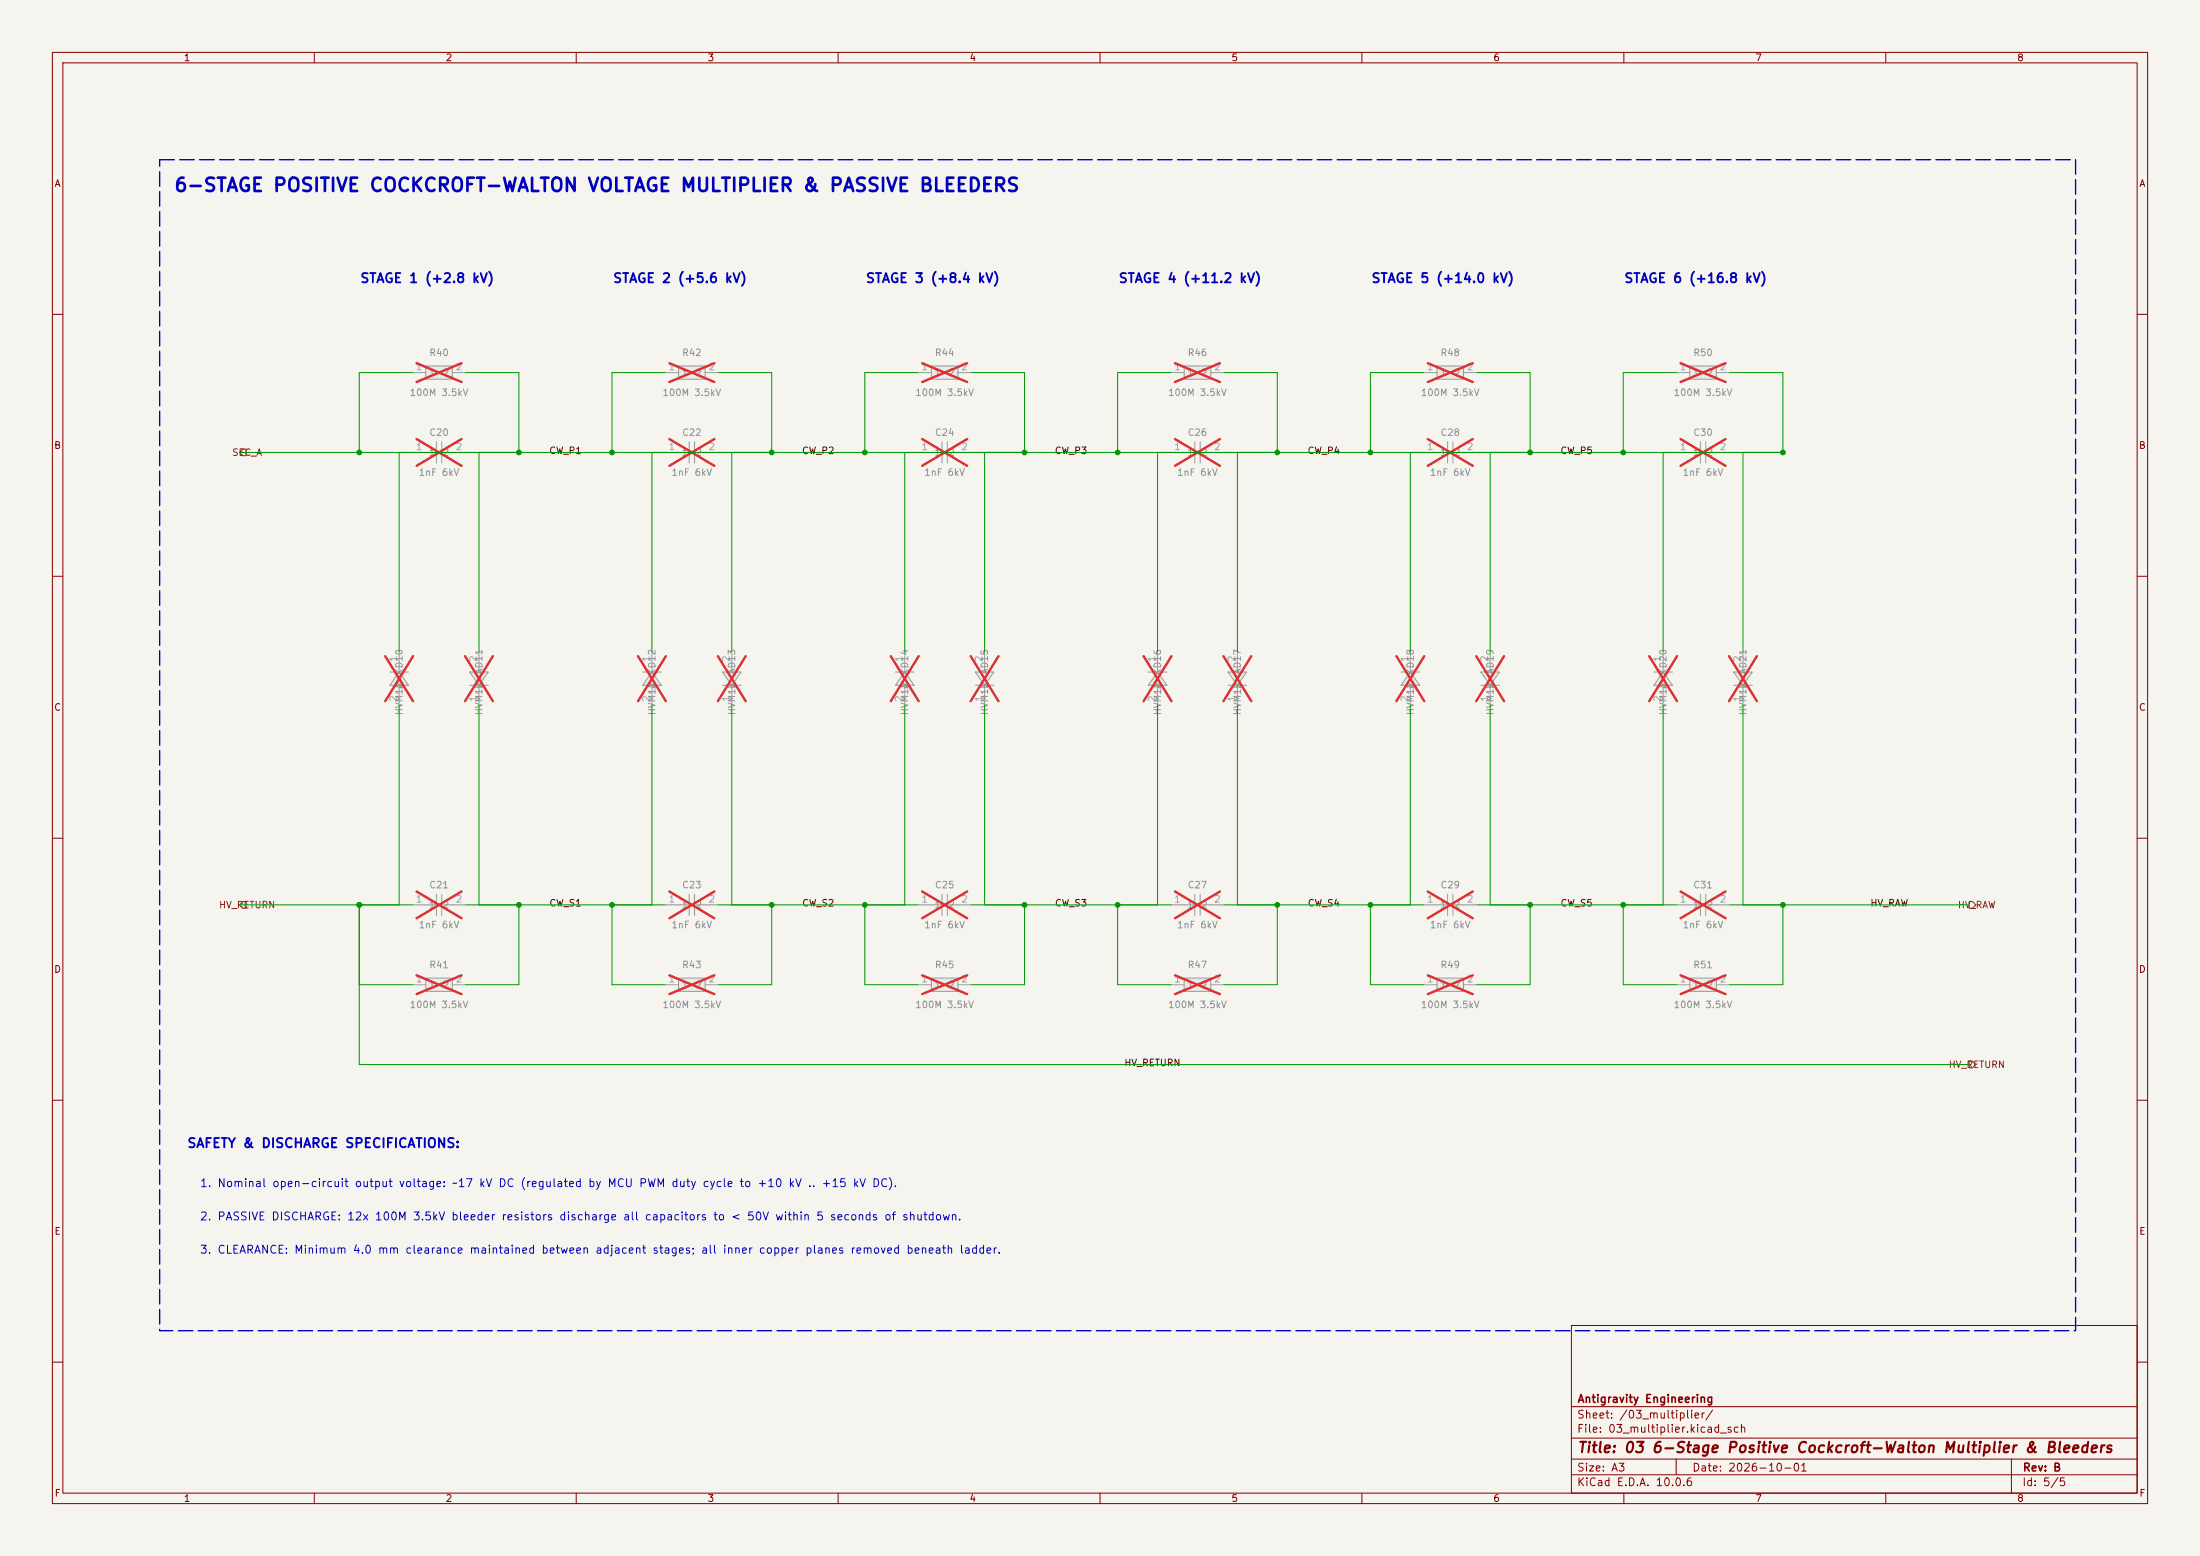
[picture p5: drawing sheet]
<svg xmlns="http://www.w3.org/2000/svg" width="420mm" height="297mm" viewBox="0 0 420 297" stroke-linecap="round" stroke-linejoin="round" font-family="sans-serif">
<path d="M0 0h420v297h-420z" fill="#f5f4ef" stroke="#f5f4ef" stroke-width=".19"/>
<g fill="none" stroke="#840000" stroke-width=".19">
<path d="M10 10h400v277h-400zM12 12h396v273h-396zM60 10v2M110 10v2M160 10v2M210 10v2M260 10v2M310 10v2M360 10v2M10 60h2M408 60h2M10 110h2"/>
<path d="M408 110h2M10 160h2M408 160h2M10 210h2M408 210h2M300 253h108v32h-108zM10 260h2M300 278.5h108M300 274.5h108M300 268.5h108M320 278.5v3M384 278.5v6.5"/>
<path d="M408 260h2M60 285v2M110 285v2M160 285v2M210 285v2M260 285v2M300 281.5h108M310 285v2M360 285v2"/>
</g>
<path d="M269.2 128.3l1.8 2.5h-3.5z" fill="#ebeae8"/>
<path d="M267.5 128.3h3.5M269.2 128.3l1.8 2.5h-3.5zM269.2 124.5v3.8M269.2 130.8v3.8" fill="none" stroke="#9c9b98" stroke-width=".19"/>
<path d="M266.6 125.2l5.3 8.6M271.9 125.2l-5.3 8.6" fill="none" stroke="#e12e31" stroke-width=".46"/>
<path d="M322.6 69.9h5.1v2.5h-5.1z" fill="#ebeae8"/>
<g fill="none" stroke="#9c9b98" stroke-width=".19">
<path d="M320 71.1h2.6M322.6 69.9h5.1v2.5h-5.1zM327.7 71.1h2.5M320 86.4h4.6M324.6 84.3v4.1M325.6 86.4h4.6M325.6 84.3v4.1M127 172.7h4.6M131.6 170.7v4M132.6 172.7h4.6M132.6 170.7v4M320 172.7h4.6"/>
<path d="M324.6 170.7v4M325.6 170.7v4M325.6 172.7h4.6"/>
</g>
<path d="M320.8 69.3l8.6 3.6M329.4 69.3l-8.6 3.6M320.8 83.8l8.6 5.1M329.4 83.8l-8.6 5.1M127.8 170.2l8.6 5.1M136.4 170.2l-8.6 5.1M320.8 170.2l8.6 5.1M329.4 170.2l-8.6 5.1" fill="none" stroke="#e12e31" stroke-width=".46"/>
<path d="M129.5 186.7h5.1v2.5h-5.1z" fill="#ebeae8"/>
<path d="M127 188h2.5M129.5 186.7h5.1v2.5h-5.1zM134.6 188h2.6" fill="none" stroke="#9c9b98" stroke-width=".19"/>
<path d="M127.8 186.2l8.6 3.6M136.4 186.2l-8.6 3.6" fill="none" stroke="#e12e31" stroke-width=".46"/>
<path d="M124.5 128.3l1.7 2.5h-3.5z" fill="#ebeae8"/>
<path d="M122.7 128.3h3.5M124.5 128.3l1.7 2.5h-3.5zM124.5 124.5v3.8M124.5 130.8v3.8" fill="none" stroke="#9c9b98" stroke-width=".19"/>
<path d="M121.8 125.2l5.3 8.6M127.1 125.2l-5.3 8.6" fill="none" stroke="#e12e31" stroke-width=".46"/>
<path d="M137.9 128.3h3.6l-1.8 2.5z" fill="#ebeae8"/>
<path d="M137.9 128.3h3.6l-1.8 2.5zM137.9 130.8h3.6M139.7 124.5v3.8M139.7 130.8v3.8M175.3 172.7h4.5M179.8 170.7v4M180.9 172.7h4.5M180.9 170.7v4" fill="none" stroke="#9c9b98" stroke-width=".19"/>
<path d="M137 125.2l5.4 8.6M142.4 125.2l-5.4 8.6M176 170.2l8.6 5.1M184.6 170.2l-8.6 5.1" fill="none" stroke="#e12e31" stroke-width=".46"/>
<path d="M177.8 186.7h5.1v2.5h-5.1z" fill="#ebeae8"/>
<path d="M175.3 188h2.5M177.8 186.7h5.1v2.5h-5.1zM182.9 188h2.5" fill="none" stroke="#9c9b98" stroke-width=".19"/>
<path d="M176 186.2l8.6 3.6M184.6 186.2l-8.6 3.6" fill="none" stroke="#e12e31" stroke-width=".46"/>
<path d="M172.7 128.3l1.8 2.5h-3.6z" fill="#ebeae8"/>
<path d="M170.9 128.3h3.6M172.7 128.3l1.8 2.5h-3.6zM172.7 124.5v3.8M172.7 130.8v3.8" fill="none" stroke="#9c9b98" stroke-width=".19"/>
<path d="M170.1 125.2l5.3 8.6M175.4 125.2l-5.3 8.6" fill="none" stroke="#e12e31" stroke-width=".46"/>
<path d="M186.2 128.3h3.5l-1.7 2.5z" fill="#ebeae8"/>
<path d="M186.2 128.3h3.5l-1.7 2.5zM186.2 130.8h3.5M188 124.5v3.8M188 130.8v3.8" fill="none" stroke="#9c9b98" stroke-width=".19"/>
<path d="M185.3 125.2l5.3 8.6M190.6 125.2l-5.3 8.6" fill="none" stroke="#e12e31" stroke-width=".46"/>
<path d="M177.8 69.9h5.1v2.5h-5.1z" fill="#ebeae8"/>
<path d="M175.3 71.1h2.5M177.8 69.9h5.1v2.5h-5.1zM182.9 71.1h2.5" fill="none" stroke="#9c9b98" stroke-width=".19"/>
<path d="M176 69.3l8.6 3.6M184.6 69.3l-8.6 3.6" fill="none" stroke="#e12e31" stroke-width=".46"/>
<path d="M226.1 69.9h5v2.5h-5z" fill="#ebeae8"/>
<path d="M223.5 71.1h2.6M226.1 69.9h5v2.5h-5zM231.1 71.1h2.6M223.5 86.4h4.6M228.1 84.3v4.1M229.1 86.4h4.6M229.1 84.3v4.1" fill="none" stroke="#9c9b98" stroke-width=".19"/>
<path d="M224.3 69.3l8.6 3.6M232.9 69.3l-8.6 3.6M224.3 83.8l8.6 5.1M232.9 83.8l-8.6 5.1" fill="none" stroke="#e12e31" stroke-width=".46"/>
<path d="M234.4 128.3h3.6l-1.8 2.5z" fill="#ebeae8"/>
<path d="M175.3 86.4h4.5M179.8 84.3v4.1M180.9 86.4h4.5M180.9 84.3v4.1M234.4 128.3h3.6l-1.8 2.5zM234.4 130.8h3.6M236.2 124.5v3.8M236.2 130.8v3.8" fill="none" stroke="#9c9b98" stroke-width=".19"/>
<path d="M176 83.8l8.6 5.1M184.6 83.8l-8.6 5.1M233.6 125.2l5.3 8.6M238.9 125.2l-5.3 8.6" fill="none" stroke="#e12e31" stroke-width=".46"/>
<path d="M282.7 128.3h3.6l-1.8 2.5z" fill="#ebeae8"/>
<path d="M282.7 128.3h3.6l-1.8 2.5zM282.7 130.8h3.6M284.5 124.5v3.8M284.5 130.8v3.8" fill="none" stroke="#9c9b98" stroke-width=".19"/>
<path d="M281.8 125.2l5.3 8.6M287.1 125.2l-5.3 8.6" fill="none" stroke="#e12e31" stroke-width=".46"/>
<path d="M274.3 69.9h5.1v2.5h-5.1z" fill="#ebeae8"/>
<path d="M271.8 71.1h2.5M274.3 69.9h5.1v2.5h-5.1zM279.4 71.1h2.5M271.8 86.4h4.5M276.3 84.3v4.1M277.4 86.4h4.5M277.4 84.3v4.1" fill="none" stroke="#9c9b98" stroke-width=".19"/>
<path d="M272.6 69.3l8.6 3.6M281.2 69.3l-8.6 3.6M272.6 83.8l8.6 5.1M281.2 83.8l-8.6 5.1" fill="none" stroke="#e12e31" stroke-width=".46"/>
<path d="M221 128.3l1.8 2.5h-3.6z" fill="#ebeae8"/>
<path d="M219.2 128.3h3.6M221 128.3l1.8 2.5h-3.6zM221 124.5v3.8M221 130.8v3.8M223.5 172.7h4.6M228.1 170.7v4M229.1 172.7h4.6M229.1 170.7v4M271.8 172.7h4.5M276.3 170.7v4M277.4 172.7h4.5M277.4 170.7v4" fill="none" stroke="#9c9b98" stroke-width=".19"/>
<path d="M218.3 125.2l5.3 8.6M223.6 125.2l-5.3 8.6M224.3 170.2l8.6 5.1M232.9 170.2l-8.6 5.1M272.6 170.2l8.6 5.1M281.2 170.2l-8.6 5.1" fill="none" stroke="#e12e31" stroke-width=".46"/>
<path d="M81.3 186.7h5.1v2.5h-5.1z" fill="#ebeae8"/>
<path d="M78.7 188h2.6M81.3 186.7h5.1v2.5h-5.1zM86.4 188h2.5" fill="none" stroke="#9c9b98" stroke-width=".19"/>
<path d="M79.5 186.2l8.6 3.6M88.1 186.2l-8.6 3.6" fill="none" stroke="#e12e31" stroke-width=".46"/>
<path d="M226.1 186.7h5v2.5h-5z" fill="#ebeae8"/>
<path d="M223.5 188h2.6M226.1 186.7h5v2.5h-5zM231.1 188h2.6" fill="none" stroke="#9c9b98" stroke-width=".19"/>
<path d="M224.3 186.2l8.6 3.6M232.9 186.2l-8.6 3.6" fill="none" stroke="#e12e31" stroke-width=".46"/>
<path d="M274.3 186.7h5.1v2.5h-5.1z" fill="#ebeae8"/>
<path d="M271.8 188h2.5M274.3 186.7h5.1v2.5h-5.1zM279.4 188h2.5" fill="none" stroke="#9c9b98" stroke-width=".19"/>
<path d="M272.6 186.2l8.6 3.6M281.2 186.2l-8.6 3.6" fill="none" stroke="#e12e31" stroke-width=".46"/>
<path d="M322.6 186.7h5.1v2.5h-5.1z" fill="#ebeae8"/>
<path d="M78.7 86.4h4.6M83.3 84.3v4.1M84.3 86.4h4.6M84.3 84.3v4.1M320 188h2.6M322.6 186.7h5.1v2.5h-5.1zM327.7 188h2.5" fill="none" stroke="#9c9b98" stroke-width=".19"/>
<path d="M79.5 83.8l8.6 5.1M88.1 83.8l-8.6 5.1M320.8 186.2l8.6 3.6M329.4 186.2l-8.6 3.6" fill="none" stroke="#e12e31" stroke-width=".46"/>
<path d="M81.3 69.9h5.1v2.5h-5.1z" fill="#ebeae8"/>
<path d="M78.7 71.1h2.6M81.3 69.9h5.1v2.5h-5.1zM86.4 71.1h2.5M127 86.4h4.6M131.6 84.3v4.1M132.6 86.4h4.6M132.6 84.3v4.1" fill="none" stroke="#9c9b98" stroke-width=".19"/>
<path d="M79.5 69.3l8.6 3.6M88.1 69.3l-8.6 3.6M127.8 83.8l8.6 5.1M136.4 83.8l-8.6 5.1" fill="none" stroke="#e12e31" stroke-width=".46"/>
<path d="M129.5 69.9h5.1v2.5h-5.1z" fill="#ebeae8"/>
<path d="M127 71.1h2.5M129.5 69.9h5.1v2.5h-5.1zM134.6 71.1h2.6" fill="none" stroke="#9c9b98" stroke-width=".19"/>
<path d="M127.8 69.3l8.6 3.6M136.4 69.3l-8.6 3.6" fill="none" stroke="#e12e31" stroke-width=".46"/>
<path d="M331 128.3h3.5l-1.8 2.5z" fill="#ebeae8"/>
<path d="M331 128.3h3.5l-1.8 2.5zM331 130.8h3.5M332.7 124.5v3.8M332.7 130.8v3.8" fill="none" stroke="#9c9b98" stroke-width=".19"/>
<path d="M330.1 125.2l5.3 8.6M335.4 125.2l-5.3 8.6" fill="none" stroke="#e12e31" stroke-width=".46"/>
<path d="M76.2 128.3l1.8 2.5h-3.6z" fill="#ebeae8"/>
<path d="M74.4 128.3h3.6M76.2 128.3l1.8 2.5h-3.6zM76.2 124.5v3.8M76.2 130.8v3.8" fill="none" stroke="#9c9b98" stroke-width=".19"/>
<path d="M73.5 125.2l5.4 8.6M78.9 125.2l-5.4 8.6" fill="none" stroke="#e12e31" stroke-width=".46"/>
<path d="M89.7 128.3h3.5l-1.8 2.5z" fill="#ebeae8"/>
<path d="M89.7 128.3h3.5l-1.8 2.5zM89.7 130.8h3.5M91.4 124.5v3.8M91.4 130.8v3.8" fill="none" stroke="#9c9b98" stroke-width=".19"/>
<path d="M88.8 125.2l5.3 8.6M94.1 125.2l-5.3 8.6" fill="none" stroke="#e12e31" stroke-width=".46"/>
<path d="M317.5 128.3l1.8 2.5h-3.6z" fill="#ebeae8"/>
<path d="M315.7 128.3h3.6M317.5 128.3l1.8 2.5h-3.6zM317.5 124.5v3.8M317.5 130.8v3.8M78.7 172.7h4.6M83.3 170.7v4M84.3 172.7h4.6M84.3 170.7v4" fill="none" stroke="#9c9b98" stroke-width=".19"/>
<path d="M314.8 125.2l5.4 8.6M320.2 125.2l-5.4 8.6M79.5 170.2l8.6 5.1M88.1 170.2l-8.6 5.1" fill="none" stroke="#e12e31" stroke-width=".46"/>
<path d="M46.4 85.7h.6v1.3h-.6l-.7-.6zM46.4 172.1h.6v1.3h-.6l-.7-.7zM375.9 172.1h.7l.6 .6-.6 .7h-.7zM375.9 202.6h.7l.6 .6-.6 .6h-.7z" fill="none" stroke="#725600" stroke-width=".19"/>
<g fill="none" stroke="#009600" stroke-width=".19">
<path d="M78.7 71.1h-10.1v15.3M88.9 71.1h10.2v15.3M127 71.1h-10.2v15.3M137.2 71.1h10.1v15.3M175.3 71.1h-10.2v15.3M185.4 71.1h10.2v15.3M223.5 71.1h-10.1v15.3M233.7 71.1h10.1v15.3M271.8 71.1h-10.2v15.3M281.9 71.1h10.2v15.3M320 71.1h-10.1v15.3M330.2 71.1h10.2v15.3h-294.7"/>
<path d="M76.2 86.4v38.1M91.4 86.4v38.1M124.5 86.4v38.1M139.7 86.4v38.1M172.7 86.4v38.1M188 86.4v38.1M221 86.4v38.1M236.2 86.4v38.1M269.2 86.4v38.1M284.5 86.4v38.1M317.5 86.4v38.1M332.7 86.4v38.1"/>
<path d="M76.2 134.6v38.1M91.4 134.6v38.1M124.5 134.6v38.1M139.7 134.6v38.1M172.7 134.6v38.1M188 134.6v38.1M221 134.6v38.1M236.2 134.6v38.1M269.2 134.6v38.1M284.5 134.6v38.1M317.5 134.6v38.1M332.7 134.6v38.1"/>
<path d="M45.7 172.7h33M68.6 172.7v30.5h307.3M88.9 172.7h38.1M99.1 172.7v15.3h-10.2M116.8 172.7v15.3h10.2M137.2 172.7h38.1M147.3 172.7v15.3h-10.1M165.1 172.7v15.3h10.2M185.4 172.7h38.1M195.6 172.7v15.3h-10.2M213.4 172.7v15.3h10.1M233.7 172.7h38.1"/>
<path d="M243.8 172.7v15.3h-10.1M261.6 172.7v15.3h10.2M281.9 172.7h38.1M292.1 172.7v15.3h-10.2M309.9 172.7v15.3h10.1M330.2 172.7h45.7M340.4 172.7v15.3h-10.2M68.6 188h10.1"/>
</g>
<path d="M30.5 30.5h365.7v223.5h-365.7z" fill="none" stroke="#0000c2" stroke-width=".25" stroke-dasharray="2.8 1"/>
<g fill="#009600" stroke="#009600" stroke-width=".19">
<circle cx="68.6" cy="86.4" r=".46"/>
<circle cx="68.6" cy="172.7" r=".46"/>
<circle cx="99.1" cy="172.7" r=".46"/>
<circle cx="309.9" cy="86.4" r=".46"/>
<circle cx="340.4" cy="86.4" r=".46"/>
<circle cx="309.9" cy="172.7" r=".46"/>
<circle cx="340.4" cy="172.7" r=".46"/>
<circle cx="116.8" cy="172.7" r=".46"/>
<circle cx="147.3" cy="172.7" r=".46"/>
<circle cx="165.1" cy="172.7" r=".46"/>
<circle cx="195.6" cy="172.7" r=".46"/>
<circle cx="165.1" cy="86.4" r=".46"/>
<circle cx="195.6" cy="86.4" r=".46"/>
<circle cx="213.4" cy="86.4" r=".46"/>
<circle cx="243.8" cy="86.4" r=".46"/>
<circle cx="116.8" cy="86.4" r=".46"/>
<circle cx="147.3" cy="86.4" r=".46"/>
<circle cx="99.1" cy="86.4" r=".46"/>
<circle cx="261.6" cy="86.4" r=".46"/>
<circle cx="292.1" cy="86.4" r=".46"/>
<circle cx="261.6" cy="172.7" r=".46"/>
<circle cx="292.1" cy="172.7" r=".46"/>
<circle cx="213.4" cy="172.7" r=".46"/>
<circle cx="243.8" cy="172.7" r=".46"/>
</g>
<text font-size="2.5" fill="#0000c2" x="33.1" y="37.2">6-STAGE POSITIVE COCKCROFT-WALTON VOLTAGE MULTIPLIER &amp; PASSIVE BLEEDERS</text>
<text font-size="2" fill="#840000" x="301" y="277.8">Title: 03 6-Stage Positive Cockcroft-Walton Multiplier &amp; Bleeders</text>
<g font-size="1.8" fill="#0000c2">
<text x="68.6" y="54.4">STAGE 1 (+2.8 kV)</text>
<text x="116.9" y="54.4">STAGE 2 (+5.6 kV)</text>
<text x="165.2" y="54.4">STAGE 3 (+8.4 kV)</text>
<text x="213.4" y="54.4">STAGE 4 (+11.2 kV)</text>
<text x="261.7" y="54.4">STAGE 5 (+14.0 kV)</text>
<text x="309.9" y="54.4">STAGE 6 (+16.8 kV)</text>
<text x="35.6" y="219.5">SAFETY &amp; DISCHARGE SPECIFICATIONS:</text>
</g>
<g font-size="1.5" fill="#0000c2">
<text x="38" y="227">1. Nominal open-circuit output voltage: ~17 kV DC (regulated by MCU PWM duty cycle to +10 kV .. +15 kV DC).</text>
<text x="38" y="233.3">2. PASSIVE DISCHARGE: 12x 100M 3.5kV bleeder resistors discharge all capacitors to &lt; 50V within 5 seconds of shutdown.</text>
<text x="38" y="239.7">3. CLEARANCE: Minimum 4.0 mm clearance maintained between adjacent stages; all inner copper planes removed beneath ladder.</text>
</g>
<g font-size="1.5" fill="#840000">
<text x="301" y="268.1">Antigravity Engineering</text>
<text x="300.9" y="273.8">File: 03_multiplier.kicad_sch</text>
<text x="300.9" y="271.1">Sheet: /03_multiplier/</text>
<text x="300.9" y="281.2">Size: A3</text>
<text x="322.9" y="281.2">Date: 2026-10-01</text>
<text x="386" y="281.2">Rev: B</text>
<text x="300.9" y="284">KiCad E.D.A. 10.0.6</text>
<text x="385.9" y="284">Id: 5/5</text>
</g>
<g font-size="1.3" fill="#840000">
<text x="35" y="12">1</text>
<text x="85" y="12">2</text>
<text x="135" y="12">3</text>
<text x="185" y="12">4</text>
<text x="235" y="12">5</text>
<text x="285" y="12">6</text>
<text x="335" y="12">7</text>
<text x="385" y="12">8</text>
<text x="10.3" y="36">A</text>
<text x="408.3" y="36">A</text>
<text x="10.2" y="86">B</text>
<text x="408.2" y="86">B</text>
<text x="10.2" y="136">C</text>
<text x="408.2" y="136">C</text>
<text x="10.2" y="186">D</text>
<text x="408.2" y="186">D</text>
<text x="10.3" y="236">E</text>
<text x="408.3" y="236">E</text>
<text x="10.3" y="286">F</text>
<text x="35" y="287">1</text>
<text x="85" y="287">2</text>
<text x="135" y="287">3</text>
<text x="185" y="287">4</text>
<text x="235" y="287">5</text>
<text x="285" y="287">6</text>
<text x="335" y="287">7</text>
<text x="385" y="287">8</text>
<text x="408.3" y="286">F</text>
</g>
<g font-size="1.3" fill="#a5a4a2">
<text x="79.3" y="71">1</text>
<text x="86.9" y="71">2</text>
<text x="127.5" y="71">1</text>
<text x="135.2" y="71">2</text>
<text x="175.8" y="71">1</text>
<text x="183.4" y="71">2</text>
<text x="224.1" y="71">1</text>
<text x="231.7" y="71">2</text>
<text x="272.3" y="71">1</text>
<text x="279.9" y="71">2</text>
<text x="320.6" y="71">1</text>
<text x="328.2" y="71">2</text>
<text x="79.3" y="86.2">1</text>
<text x="86.9" y="86.2">2</text>
<text x="127.5" y="86.2">1</text>
<text x="135.2" y="86.2">2</text>
<text x="175.8" y="86.2">1</text>
<text x="183.4" y="86.2">2</text>
<text x="224.1" y="86.2">1</text>
<text x="231.7" y="86.2">2</text>
<text x="272.3" y="86.2">1</text>
<text x="279.9" y="86.2">2</text>
<text x="320.6" y="86.2">1</text>
<text x="328.2" y="86.2">2</text>
<text x="76.1" y="126.5" transform="rotate(-90 76.1 126.5)">1</text>
<text x="91.3" y="126.5" transform="rotate(-90 91.3 126.5)">2</text>
<text x="124.3" y="126.5" transform="rotate(-90 124.3 126.5)">1</text>
<text x="139.6" y="126.5" transform="rotate(-90 139.6 126.5)">2</text>
<text x="172.6" y="126.5" transform="rotate(-90 172.6 126.5)">1</text>
<text x="187.8" y="126.5" transform="rotate(-90 187.8 126.5)">2</text>
<text x="220.8" y="126.5" transform="rotate(-90 220.8 126.5)">1</text>
<text x="236.1" y="126.5" transform="rotate(-90 236.1 126.5)">2</text>
<text x="269.1" y="126.5" transform="rotate(-90 269.1 126.5)">1</text>
<text x="284.3" y="126.5" transform="rotate(-90 284.3 126.5)">2</text>
<text x="317.4" y="126.5" transform="rotate(-90 317.4 126.5)">1</text>
<text x="332.6" y="126.5" transform="rotate(-90 332.6 126.5)">2</text>
<text x="76.1" y="134.1" transform="rotate(-90 76.1 134.1)">2</text>
<text x="91.3" y="134.1" transform="rotate(-90 91.3 134.1)">1</text>
<text x="124.3" y="134.1" transform="rotate(-90 124.3 134.1)">2</text>
<text x="139.6" y="134.1" transform="rotate(-90 139.6 134.1)">1</text>
<text x="172.6" y="134.1" transform="rotate(-90 172.6 134.1)">2</text>
<text x="187.8" y="134.1" transform="rotate(-90 187.8 134.1)">1</text>
<text x="220.8" y="134.1" transform="rotate(-90 220.8 134.1)">2</text>
<text x="236.1" y="134.1" transform="rotate(-90 236.1 134.1)">1</text>
<text x="269.1" y="134.1" transform="rotate(-90 269.1 134.1)">2</text>
<text x="284.3" y="134.1" transform="rotate(-90 284.3 134.1)">1</text>
<text x="317.4" y="134.1" transform="rotate(-90 317.4 134.1)">2</text>
<text x="332.6" y="134.1" transform="rotate(-90 332.6 134.1)">1</text>
<text x="79.3" y="172.6">1</text>
<text x="86.9" y="172.6">2</text>
<text x="127.5" y="172.6">1</text>
<text x="135.2" y="172.6">2</text>
<text x="175.8" y="172.6">1</text>
<text x="183.4" y="172.6">2</text>
<text x="224.1" y="172.6">1</text>
<text x="231.7" y="172.6">2</text>
<text x="272.3" y="172.6">1</text>
<text x="279.9" y="172.6">2</text>
<text x="320.6" y="172.6">1</text>
<text x="328.2" y="172.6">2</text>
<text x="79.3" y="187.8">1</text>
<text x="86.9" y="187.8">2</text>
<text x="127.5" y="187.8">1</text>
<text x="135.2" y="187.8">2</text>
<text x="175.8" y="187.8">1</text>
<text x="183.4" y="187.8">2</text>
<text x="224.1" y="187.8">1</text>
<text x="231.7" y="187.8">2</text>
<text x="272.3" y="187.8">1</text>
<text x="279.9" y="187.8">2</text>
<text x="320.6" y="187.8">1</text>
<text x="328.2" y="187.8">2</text>
</g>
<g font-size="1.3" fill="#939391">
<text x="81.8" y="68.3">R40</text>
<text x="130.1" y="68.3">R42</text>
<text x="178.4" y="68.3">R44</text>
<text x="226.6" y="68.3">R46</text>
<text x="274.9" y="68.3">R48</text>
<text x="323.1" y="68.3">R50</text>
<text x="78.1" y="75.9">100M 3.5kV</text>
<text x="81.8" y="72.1">1</text>
<text x="84.4" y="72.1">2</text>
<text x="126.4" y="75.9">100M 3.5kV</text>
<text x="130" y="72.1">1</text>
<text x="132.7" y="72.1">2</text>
<text x="174.6" y="75.9">100M 3.5kV</text>
<text x="178.3" y="72.1">1</text>
<text x="180.9" y="72.1">2</text>
<text x="222.9" y="75.9">100M 3.5kV</text>
<text x="226.5" y="72.1">1</text>
<text x="229.2" y="72.1">2</text>
<text x="271.1" y="75.9">100M 3.5kV</text>
<text x="274.8" y="72.1">1</text>
<text x="277.5" y="72.1">2</text>
<text x="319.4" y="75.9">100M 3.5kV</text>
<text x="323.1" y="72.1">1</text>
<text x="325.7" y="72.1">2</text>
<text x="81.8" y="83.5">C20</text>
<text x="130.1" y="83.5">C22</text>
<text x="178.4" y="83.5">C24</text>
<text x="226.6" y="83.5">C26</text>
<text x="274.9" y="83.5">C28</text>
<text x="323.1" y="83.5">C30</text>
<text x="81.8" y="87.3">1</text>
<text x="84.4" y="87.3">2</text>
<text x="130" y="87.3">1</text>
<text x="132.7" y="87.3">2</text>
<text x="178.3" y="87.3">1</text>
<text x="180.9" y="87.3">2</text>
<text x="226.5" y="87.3">1</text>
<text x="229.2" y="87.3">2</text>
<text x="274.8" y="87.3">1</text>
<text x="277.5" y="87.3">2</text>
<text x="323.1" y="87.3">1</text>
<text x="325.7" y="87.3">2</text>
<text x="79.8" y="91.1">1nF 6kV</text>
<text x="128.1" y="91.1">1nF 6kV</text>
<text x="176.3" y="91.1">1nF 6kV</text>
<text x="224.6" y="91.1">1nF 6kV</text>
<text x="272.9" y="91.1">1nF 6kV</text>
<text x="321.1" y="91.1">1nF 6kV</text>
<text x="77.2" y="131.6" transform="rotate(-90 77.2 131.6)">A</text>
<text x="77.2" y="129" transform="rotate(-90 77.2 129)">KD10</text>
<text x="92.4" y="131.6" transform="rotate(-90 92.4 131.6)">K</text>
<text x="92.4" y="128.8" transform="rotate(-90 92.4 128.8)">AD11</text>
<text x="125.4" y="131.6" transform="rotate(-90 125.4 131.6)">A</text>
<text x="125.4" y="129" transform="rotate(-90 125.4 129)">KD12</text>
<text x="140.7" y="131.6" transform="rotate(-90 140.7 131.6)">K</text>
<text x="140.7" y="128.8" transform="rotate(-90 140.7 128.8)">AD13</text>
<text x="173.7" y="131.6" transform="rotate(-90 173.7 131.6)">A</text>
<text x="173.7" y="129" transform="rotate(-90 173.7 129)">KD14</text>
<text x="188.9" y="131.6" transform="rotate(-90 188.9 131.6)">K</text>
<text x="188.9" y="128.8" transform="rotate(-90 188.9 128.8)">AD15</text>
<text x="221.9" y="131.6" transform="rotate(-90 221.9 131.6)">A</text>
<text x="221.9" y="129" transform="rotate(-90 221.9 129)">KD16</text>
<text x="237.2" y="131.6" transform="rotate(-90 237.2 131.6)">K</text>
<text x="237.2" y="128.8" transform="rotate(-90 237.2 128.8)">AD17</text>
<text x="270.2" y="131.6" transform="rotate(-90 270.2 131.6)">A</text>
<text x="270.2" y="129" transform="rotate(-90 270.2 129)">KD18</text>
<text x="285.4" y="131.6" transform="rotate(-90 285.4 131.6)">K</text>
<text x="285.4" y="128.8" transform="rotate(-90 285.4 128.8)">AD19</text>
<text x="318.5" y="131.6" transform="rotate(-90 318.5 131.6)">A</text>
<text x="318.5" y="129" transform="rotate(-90 318.5 129)">KD20</text>
<text x="333.7" y="131.6" transform="rotate(-90 333.7 131.6)">K</text>
<text x="333.7" y="128.8" transform="rotate(-90 333.7 128.8)">AD21</text>
<text x="77.2" y="136.6" transform="rotate(-90 77.2 136.6)">HVM12</text>
<text x="92.4" y="136.6" transform="rotate(-90 92.4 136.6)">HVM12</text>
<text x="125.4" y="136.6" transform="rotate(-90 125.4 136.6)">HVM12</text>
<text x="140.7" y="136.6" transform="rotate(-90 140.7 136.6)">HVM12</text>
<text x="173.7" y="136.6" transform="rotate(-90 173.7 136.6)">HVM12</text>
<text x="188.9" y="136.6" transform="rotate(-90 188.9 136.6)">HVM12</text>
<text x="221.9" y="136.6" transform="rotate(-90 221.9 136.6)">HVM12</text>
<text x="237.2" y="136.6" transform="rotate(-90 237.2 136.6)">HVM12</text>
<text x="270.2" y="136.6" transform="rotate(-90 270.2 136.6)">HVM12</text>
<text x="285.4" y="136.6" transform="rotate(-90 285.4 136.6)">HVM12</text>
<text x="318.5" y="136.6" transform="rotate(-90 318.5 136.6)">HVM12</text>
<text x="333.7" y="136.6" transform="rotate(-90 333.7 136.6)">HVM12</text>
<text x="81.8" y="173.7">1</text>
<text x="81.8" y="169.9">C21</text>
<text x="84.4" y="173.7">2</text>
<text x="130" y="173.7">1</text>
<text x="130.1" y="169.9">C23</text>
<text x="132.7" y="173.7">2</text>
<text x="178.3" y="173.7">1</text>
<text x="178.4" y="169.9">C25</text>
<text x="180.9" y="173.7">2</text>
<text x="226.5" y="173.7">1</text>
<text x="226.6" y="169.9">C27</text>
<text x="229.2" y="173.7">2</text>
<text x="274.8" y="173.7">1</text>
<text x="274.9" y="169.9">C29</text>
<text x="277.5" y="173.7">2</text>
<text x="323.1" y="173.7">1</text>
<text x="323.1" y="169.9">C31</text>
<text x="325.7" y="173.7">2</text>
<text x="79.8" y="177.5">1nF 6kV</text>
<text x="128.1" y="177.5">1nF 6kV</text>
<text x="176.3" y="177.5">1nF 6kV</text>
<text x="224.6" y="177.5">1nF 6kV</text>
<text x="272.9" y="177.5">1nF 6kV</text>
<text x="321.1" y="177.5">1nF 6kV</text>
<text x="81.8" y="185.1">R41</text>
<text x="130.1" y="185.1">R43</text>
<text x="178.4" y="185.1">R45</text>
<text x="226.6" y="185.1">R47</text>
<text x="274.9" y="185.1">R49</text>
<text x="323.1" y="185.1">R51</text>
<text x="81.8" y="188.9">1</text>
<text x="84.4" y="188.9">2</text>
<text x="130" y="188.9">1</text>
<text x="132.7" y="188.9">2</text>
<text x="178.3" y="188.9">1</text>
<text x="180.9" y="188.9">2</text>
<text x="226.5" y="188.9">1</text>
<text x="229.2" y="188.9">2</text>
<text x="274.8" y="188.9">1</text>
<text x="277.5" y="188.9">2</text>
<text x="323.1" y="188.9">1</text>
<text x="325.7" y="188.9">2</text>
<text x="78.1" y="192.7">100M 3.5kV</text>
<text x="126.4" y="192.7">100M 3.5kV</text>
<text x="174.6" y="192.7">100M 3.5kV</text>
<text x="222.9" y="192.7">100M 3.5kV</text>
<text x="271.1" y="192.7">100M 3.5kV</text>
<text x="319.4" y="192.7">100M 3.5kV</text>
</g>
<g font-size="1.3" fill="#725600">
<text x="44.2" y="87.3">SEC_A</text>
<text x="41.7" y="173.7">HV_RETURN</text>
<text x="373.7" y="173.7">HV_RAW</text>
<text x="371.9" y="204.2">HV_RETURN</text>
</g>
<g font-size="1.3" fill="#0f0f0f">
<text x="104.7" y="87">CW_P1</text>
<text x="153" y="87">CW_P2</text>
<text x="201.3" y="87">CW_P3</text>
<text x="249.5" y="87">CW_P4</text>
<text x="297.8" y="87">CW_P5</text>
<text x="104.8" y="173.3">CW_S1</text>
<text x="153" y="173.3">CW_S2</text>
<text x="201.3" y="173.3">CW_S3</text>
<text x="249.5" y="173.3">CW_S4</text>
<text x="297.8" y="173.3">CW_S5</text>
<text x="357" y="173.3">HV_RAW</text>
<text x="214.5" y="203.8">HV_RETURN</text>
</g>
</svg>
